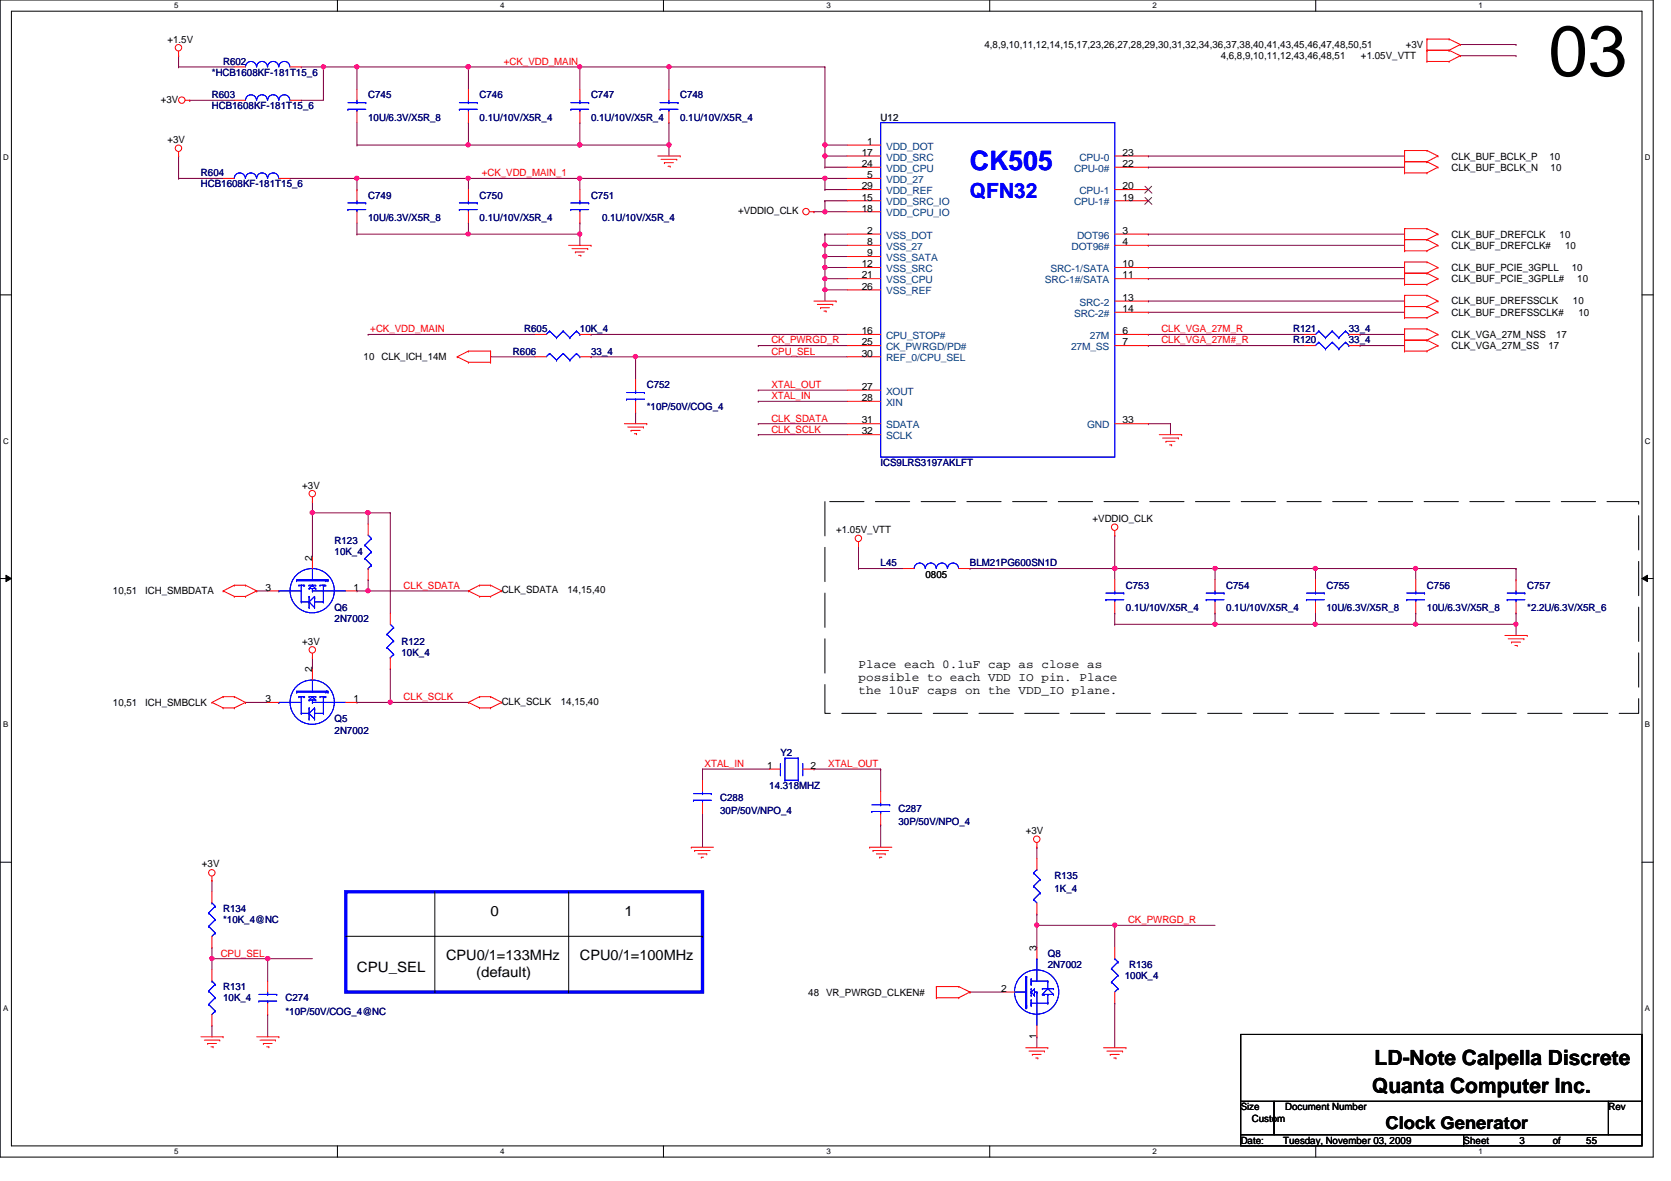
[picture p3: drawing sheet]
<svg xmlns="http://www.w3.org/2000/svg" width="297mm" height="210mm" viewBox="0 0 297 210" stroke-linecap="round" stroke-linejoin="round" font-family="sans-serif">
<path d="M0 0h293.9v205.7h-293.9zM2 2h289.9v201.7h-289.9z" fill="none" stroke="#000" stroke-width=".18"/>
<g fill="#fff">
<path d="M31 .3h.7v1.5h-.7z"/>
<path d="M31 203.9h.7v1.5h-.7z"/>
</g>
<path d="M60 0v2M60 203.7v2" fill="none" stroke="#000" stroke-width=".18"/>
<g fill="#fff">
<path d="M88.9 .3h.8v1.5h-.8z"/>
<path d="M88.9 203.9h.8v1.5h-.8z"/>
</g>
<path d="M117.9 0v2M117.9 203.7v2" fill="none" stroke="#000" stroke-width=".18"/>
<g fill="#fff">
<path d="M146.9 .3h.8v1.5h-.8z"/>
<path d="M146.9 203.9h.8v1.5h-.8z"/>
</g>
<path d="M175.9 0v2M175.9 203.7v2" fill="none" stroke="#000" stroke-width=".18"/>
<g fill="#fff">
<path d="M204.9 .3h.8v1.5h-.8z"/>
<path d="M204.9 203.9h.8v1.5h-.8z"/>
</g>
<path d="M233.9 0v2M233.9 203.7v2" fill="none" stroke="#000" stroke-width=".18"/>
<g fill="#fff">
<path d="M262.8 .3h.8v1.5h-.8z"/>
<path d="M262.8 203.9h.8v1.5h-.8z"/>
<path d="M.5 27.2h1v1.5h-1z"/>
<path d="M292.4 27.2h1v1.5h-1z"/>
<path d="M.5 77.6h1v1.5h-1z"/>
<path d="M292.4 77.6h1v1.5h-1z"/>
</g>
<path d="M0 52.4h2M291.9 52.4h2" fill="none" stroke="#000" stroke-width=".18"/>
<g fill="#fff">
<path d="M.5 128h.9v1.5h-.9z"/>
<path d="M292.4 128h.9v1.5h-.9z"/>
</g>
<path d="M0 102.8h2M1.1 102.2l.9 .6-.9 .6zM291.9 102.8l1-.6v1.2zM291.9 102.8h2" fill="none" stroke="#000" stroke-width=".18"/>
<path d="M1.1 102.2l.9 .6-.9 .6zM291.9 102.8l1-.6v1.2z" fill="#000"/>
<g fill="#fff">
<path d="M.5 178.4h.9v1.6h-.9z"/>
<path d="M292.4 178.4h.9v1.6h-.9z"/>
</g>
<path d="M0 153.2h2M291.9 153.2h2" fill="none" stroke="#000" stroke-width=".18"/>
<path d="M204.1 75.3h.1M204.1 75.3h4M208.1 75.3h.1M208.1 75.3v2M55.5 91.1h.1M55.5 89.2h.1M55.5 89.2v9.9" fill="none" stroke="#800040" stroke-width=".18"/>
<circle cx="55.5" cy="91.1" r=".37" fill="#f0f"/>
<circle cx="55.5" cy="91.1" r=".37" fill="none" stroke="#f0f" stroke-width=".18"/>
<path d="M65.4 91.1h.1M65.4 91.1v2M65.4 91.1h4M69.4 124.8h.1M69.4 124.8h13.9" fill="none" stroke="#800040" stroke-width=".18"/>
<circle cx="65.4" cy="91.1" r=".37" fill="#f0f"/>
<circle cx="65.4" cy="91.1" r=".37" fill="none" stroke="#f0f" stroke-width=".18"/>
<path d="M69.4 118.9h.1M69.4 118.9v5.9" fill="none" stroke="#800040" stroke-width=".18"/>
<circle cx="69.4" cy="124.8" r=".38" fill="#f0f"/>
<circle cx="69.4" cy="124.8" r=".38" fill="none" stroke="#f0f" stroke-width=".18"/>
<path d="M69.4 91.1h.1M69.4 91.1v17.9M55.5 116.9h.1M55.5 116.9v2M65.4 105h.1M65.4 103h.1M65.4 105h17.9M65.4 103v2" fill="none" stroke="#800040" stroke-width=".18"/>
<circle cx="65.4" cy="105" r=".38" fill="#f0f"/>
<circle cx="65.4" cy="105" r=".38" fill="none" stroke="#f0f" stroke-width=".18"/>
<path d="M55.5 91.1h9.9M65.4 91.1h.1M63.5 124.8h.1M63.5 124.8h5.9" fill="none" stroke="#800040" stroke-width=".18"/>
<circle cx="65.4" cy="91.1" r=".37" fill="#f0f"/>
<circle cx="65.4" cy="91.1" r=".37" fill="none" stroke="#f0f" stroke-width=".18"/>
<g fill="none" stroke="#800040" stroke-width=".18">
<path d="M204.1 27.7h.1M204.1 29.7h.1M204.1 27.7h45.6M204.1 29.7h45.6M204.1 59.4h.1M204.1 49.5h.1M204.1 47.5h.1M204.1 41.6h.1M204.1 43.6h.1M204.1 53.5h.1M204.1 55.5h.1M204.1 59.4h27.8"/>
<path d="M204.1 49.5h45.6M204.1 47.5h45.6M204.1 41.6h45.6M204.1 43.6h45.6M204.1 53.5h45.6M204.1 55.5h45.6M241.8 59.4h.1M241.8 59.4h7.9M204.1 61.4h.1M204.1 61.4h27.8M241.8 61.4h.1M241.8 61.4h7.9"/>
<path d="M124.9 136.7h.1M124.9 136.7v2M124.9 136.7h11.8M144.7 136.7h.1M144.7 136.7h11.8M156.5 136.7h.1M156.5 136.7v4M124.9 144.7h.1M124.9 144.7v5.9M156.5 146.6h.1M156.5 146.6v4M37.7 170.4h.1"/>
<path d="M37.7 170.4v2"/>
</g>
<circle cx="37.7" cy="170.4" r=".37" fill="#f0f"/>
<circle cx="37.7" cy="170.4" r=".37" fill="none" stroke="#f0f" stroke-width=".18"/>
<path d="M47.6 170.4h.1M47.6 170.4h7.9" fill="none" stroke="#800040" stroke-width=".18"/>
<circle cx="47.6" cy="170.4" r=".37" fill="#f0f"/>
<circle cx="47.6" cy="170.4" r=".37" fill="none" stroke="#f0f" stroke-width=".18"/>
<path d="M37.7 156.5h.1M37.7 156.5v2M37.7 170.4h9.9M47.6 170.4h.1M47.6 170.4v4M37.7 182.3h.1M37.7 182.3v2M47.6 180.3h.1M47.6 180.3v4" fill="none" stroke="#800040" stroke-width=".18"/>
<circle cx="47.6" cy="170.4" r=".37" fill="#f0f"/>
<circle cx="47.6" cy="170.4" r=".37" fill="none" stroke="#f0f" stroke-width=".18"/>
<path d="M37.7 168.4h.1M37.7 168.4v2M172.4 176.3h.1M172.4 176.3h5.9M184.3 164.5h.1M184.3 164.5h13.9" fill="none" stroke="#800040" stroke-width=".18"/>
<circle cx="184.3" cy="164.4" r=".38" fill="#f0f"/>
<circle cx="184.3" cy="164.4" r=".38" fill="none" stroke="#f0f" stroke-width=".18"/>
<path d="M198.2 164.5h.1M198.2 178.3h.1M198.2 164.5h17.8M198.2 164.5v3.9M198.2 178.3v7.9" fill="none" stroke="#800040" stroke-width=".18"/>
<circle cx="198.2" cy="164.4" r=".38" fill="#f0f"/>
<circle cx="198.2" cy="164.4" r=".38" fill="none" stroke="#f0f" stroke-width=".18"/>
<g fill="none" stroke="#800040" stroke-width=".18">
<path d="M146.6 11.9h.1M146.6 11.9v13.9M259.6 7.9h9.9M259.6 9.9h9.9M269.5 7.9h.1M269.5 9.9h.1M103.1 31.7h.1M103.1 31.7h43.5M45.6 105h.1M45.6 105h2M63.5 105h.1M63.5 105h1.9"/>
<path d="M43.6 124.8h.1M43.6 124.8h4M184.3 150.6h.1M184.3 150.6v2M184.3 162.5h.1M184.3 164.5h.1M184.3 162.5v5.9M184.3 184.3h.1M184.3 184.3v1.9"/>
</g>
<circle cx="103" cy="31.7" r=".37" fill="#f0f"/>
<circle cx="103" cy="31.7" r=".37" fill="none" stroke="#f0f" stroke-width=".18"/>
<path d="M103.1 31.7h.1M103.1 31.7v2M146.6 37.6h.1M146.6 37.6h4M113 73.3h.1M113 73.3v2" fill="none" stroke="#800040" stroke-width=".18"/>
<circle cx="146.6" cy="37.6" r=".38" fill="#f0f"/>
<circle cx="146.6" cy="37.6" r=".38" fill="none" stroke="#f0f" stroke-width=".18"/>
<path d="M118.9 25.8h.1M118.9 25.8v1.9M146.6 35.7h.1M146.6 35.7v1.9" fill="none" stroke="#800040" stroke-width=".18"/>
<circle cx="118.9" cy="25.7" r=".38" fill="#f0f"/>
<circle cx="118.9" cy="25.7" r=".38" fill="none" stroke="#f0f" stroke-width=".18"/>
<path d="M146.6 35.7h.1M146.6 31.7h.1M146.6 27.7h.1M146.6 35.7h4M146.6 27.7v2M146.6 31.7v2" fill="none" stroke="#800040" stroke-width=".18"/>
<circle cx="146.6" cy="27.7" r=".38" fill="#f0f"/>
<circle cx="146.6" cy="27.7" r=".38" fill="none" stroke="#f0f" stroke-width=".18"/>
<path d="M146.6 25.8h.1M146.6 25.8v1.9M146.6 51.5h.1M146.6 51.5v2" fill="none" stroke="#800040" stroke-width=".18"/>
<circle cx="146.6" cy="51.5" r=".37" fill="#f0f"/>
<circle cx="146.6" cy="51.5" r=".37" fill="none" stroke="#f0f" stroke-width=".18"/>
<path d="M33.7 17.8h.1M33.7 17.8h8M103.1 25.8h.1M103.1 25.8h15.8M146.6 43.6h.1M146.6 43.6h4" fill="none" stroke="#800040" stroke-width=".18"/>
<circle cx="103" cy="25.7" r=".38" fill="#f0f"/>
<circle cx="103" cy="25.7" r=".38" fill="none" stroke="#f0f" stroke-width=".18"/>
<path d="M103.1 11.9h.1M103.1 11.9h15.8M118.9 11.9h.1M118.9 11.9v4M144.7 37.6h.1M144.7 37.6h1.9M146.6 41.6h.1M146.6 41.6h4M146.6 41.6v2" fill="none" stroke="#800040" stroke-width=".18"/>
<circle cx="118.9" cy="11.9" r=".37" fill="#f0f"/>
<circle cx="118.9" cy="11.9" r=".37" fill="none" stroke="#f0f" stroke-width=".18"/>
<circle cx="103" cy="11.9" r=".37" fill="#f0f"/>
<circle cx="103" cy="11.9" r=".37" fill="none" stroke="#f0f" stroke-width=".18"/>
<path d="M103.1 41.6h.1M103.1 41.6v2" fill="none" stroke="#800040" stroke-width=".18"/>
<circle cx="103" cy="41.6" r=".37" fill="#f0f"/>
<circle cx="103" cy="41.6" r=".37" fill="none" stroke="#f0f" stroke-width=".18"/>
<g fill="none" stroke="#800040" stroke-width=".18">
<path d="M118.9 11.9h.1M118.9 11.9h27.7M83.3 31.7h.1M83.3 21.8h.1M83.3 25.8h.1M83.3 31.7h19.8M83.3 21.8v4M83.3 31.7v2M83.3 25.8h19.8M103.1 39.6h.1M103.1 39.6v2h-19.8M146.6 33.7h.1"/>
<path d="M146.6 27.7h.1M146.6 33.7h4M146.6 27.7h4M83.3 41.6h.1M105.1 59.4h.1M105.1 59.4h45.5M146.6 51.5h.1M146.6 51.5h4M105.1 63.4h.1M105.1 63.4h7.9M113 63.4h.1M113 63.4v4"/>
<path d="M134.8 75.3h.1M134.8 71.3h.1M134.8 61.4h.1M134.8 75.3h15.8M134.8 71.3h15.8M134.8 61.4h15.8"/>
</g>
<circle cx="103" cy="25.7" r=".38" fill="#f0f"/>
<circle cx="103" cy="25.7" r=".38" fill="none" stroke="#f0f" stroke-width=".18"/>
<path d="M51.6 31.7h.1M51.6 31.7h11.9M146.6 45.6h.1M146.6 45.6h4" fill="none" stroke="#800040" stroke-width=".18"/>
<circle cx="146.6" cy="45.5" r=".38" fill="#f0f"/>
<circle cx="146.6" cy="45.5" r=".38" fill="none" stroke="#f0f" stroke-width=".18"/>
<path d="M146.6 43.6h.1M146.6 43.6v2" fill="none" stroke="#800040" stroke-width=".18"/>
<circle cx="146.6" cy="43.6" r=".38" fill="#f0f"/>
<circle cx="146.6" cy="43.6" r=".38" fill="none" stroke="#f0f" stroke-width=".18"/>
<path d="M146.6 47.5h.1M146.6 47.5v2" fill="none" stroke="#800040" stroke-width=".18"/>
<circle cx="146.6" cy="47.5" r=".38" fill="#f0f"/>
<circle cx="146.6" cy="47.5" r=".38" fill="none" stroke="#f0f" stroke-width=".18"/>
<path d="M63.5 31.7h.1M63.5 31.7h19.8" fill="none" stroke="#800040" stroke-width=".18"/>
<circle cx="83.2" cy="31.7" r=".37" fill="#f0f"/>
<circle cx="83.2" cy="31.7" r=".37" fill="none" stroke="#f0f" stroke-width=".18"/>
<circle cx="63.4" cy="31.7" r=".37" fill="#f0f"/>
<circle cx="63.4" cy="31.7" r=".37" fill="none" stroke="#f0f" stroke-width=".18"/>
<path d="M83.3 11.9h.1M83.3 11.9h19.8M63.5 33.7h.1M63.5 31.7v2M113 63.4h.1M113 63.4h37.6" fill="none" stroke="#800040" stroke-width=".18"/>
<circle cx="112.9" cy="63.4" r=".38" fill="#f0f"/>
<circle cx="112.9" cy="63.4" r=".38" fill="none" stroke="#f0f" stroke-width=".18"/>
<path d="M63.5 11.9h.1M63.5 11.9h19.8M65.4 59.4h.1M65.4 59.4h29.8M87.2 63.4h.1M87.2 63.4h8" fill="none" stroke="#800040" stroke-width=".18"/>
<circle cx="83.2" cy="11.9" r=".37" fill="#f0f"/>
<circle cx="83.2" cy="11.9" r=".37" fill="none" stroke="#f0f" stroke-width=".18"/>
<circle cx="63.4" cy="11.9" r=".37" fill="#f0f"/>
<circle cx="63.4" cy="11.9" r=".37" fill="none" stroke="#f0f" stroke-width=".18"/>
<g fill="none" stroke="#800040" stroke-width=".18">
<path d="M57.5 11.9h.1M57.5 11.9h6M57.5 11.9v5.9M63.5 11.9h.1M63.5 11.9v4M31.7 31.7h.1M31.7 31.7h8M63.5 39.6v2M146.6 29.7h.1M146.6 29.7h4M63.5 41.6h.1M134.8 77.3h.1"/>
<path d="M134.8 77.3h15.8"/>
</g>
<circle cx="57.5" cy="11.9" r=".37" fill="#f0f"/>
<circle cx="57.5" cy="11.9" r=".37" fill="none" stroke="#f0f" stroke-width=".18"/>
<path d="M53.5 11.9h.1M53.5 11.9h4M31.7 27.7h.1M31.7 27.7v4M103.1 21.8h.1M103.1 21.8v4M63.5 41.6h19.8M83.3 41.6h.1M146.6 47.5h.1M146.6 45.6h.1M146.6 47.5h4M146.6 45.6v1.9" fill="none" stroke="#800040" stroke-width=".18"/>
<circle cx="83.2" cy="41.6" r=".37" fill="#f0f"/>
<circle cx="83.2" cy="41.6" r=".37" fill="none" stroke="#f0f" stroke-width=".18"/>
<path d="M63.5 25.8h.1M63.5 21.8v4M63.5 25.8h19.8M83.3 39.6h.1M83.3 25.8h.1M83.3 39.6v2" fill="none" stroke="#800040" stroke-width=".18"/>
<circle cx="83.2" cy="25.7" r=".38" fill="#f0f"/>
<circle cx="83.2" cy="25.7" r=".38" fill="none" stroke="#f0f" stroke-width=".18"/>
<path d="M31.7 11.9h.1M31.7 11.9h10M53.5 17.8h.1M53.5 17.8h4M103.1 11.9h.1M103.1 11.9v4M146.6 31.7h.1M146.6 31.7h4" fill="none" stroke="#800040" stroke-width=".18"/>
<circle cx="146.6" cy="31.7" r=".37" fill="#f0f"/>
<circle cx="146.6" cy="31.7" r=".37" fill="none" stroke="#f0f" stroke-width=".18"/>
<path d="M31.7 9.9h.1M31.7 9.9v2M118.9 21.8h.1M118.9 21.8v4M146.6 25.8h.1M146.6 25.8h4" fill="none" stroke="#800040" stroke-width=".18"/>
<circle cx="146.6" cy="25.7" r=".38" fill="#f0f"/>
<circle cx="146.6" cy="25.7" r=".38" fill="none" stroke="#f0f" stroke-width=".18"/>
<path d="M146.6 49.5h.1M146.6 49.5h4M146.6 49.5v2" fill="none" stroke="#800040" stroke-width=".18"/>
<circle cx="146.6" cy="49.5" r=".38" fill="#f0f"/>
<circle cx="146.6" cy="49.5" r=".38" fill="none" stroke="#f0f" stroke-width=".18"/>
<path d="M83.3 11.9h.1M83.3 11.9v4M134.8 69.3h.1M134.8 69.3h15.8" fill="none" stroke="#800040" stroke-width=".18"/>
<circle cx="83.2" cy="11.9" r=".37" fill="#f0f"/>
<circle cx="83.2" cy="11.9" r=".37" fill="none" stroke="#f0f" stroke-width=".18"/>
<path d="M233.8 111h.1M233.8 111h17.9" fill="none" stroke="#800040" stroke-width=".18"/>
<circle cx="233.8" cy="110.9" r=".37" fill="#f0f"/>
<circle cx="233.8" cy="110.9" r=".37" fill="none" stroke="#f0f" stroke-width=".18"/>
<path d="M198.2 101h.1M198.2 109h.1M198.2 101v2M198.2 109v2M216 101h.1M216 109h.1M216 101v2M216 109v2M233.8 101h.1M233.8 101v2" fill="none" stroke="#800040" stroke-width=".18"/>
<circle cx="233.8" cy="101" r=".37" fill="#f0f"/>
<circle cx="233.8" cy="101" r=".37" fill="none" stroke="#f0f" stroke-width=".18"/>
<path d="M216 101h.1M216 101h35.7M233.8 101h.1" fill="none" stroke="#800040" stroke-width=".18"/>
<circle cx="216" cy="101" r=".37" fill="#f0f"/>
<circle cx="216" cy="101" r=".37" fill="none" stroke="#f0f" stroke-width=".18"/>
<path d="M251.7 111h.1M251.7 111h17.8" fill="none" stroke="#800040" stroke-width=".18"/>
<circle cx="269.5" cy="110.9" r=".37" fill="#f0f"/>
<circle cx="269.5" cy="110.9" r=".37" fill="none" stroke="#f0f" stroke-width=".18"/>
<circle cx="251.6" cy="110.9" r=".37" fill="#f0f"/>
<circle cx="251.6" cy="110.9" r=".37" fill="none" stroke="#f0f" stroke-width=".18"/>
<path d="M152.6 97.1h.1M152.6 97.1v3.9M172.4 101h.1M172.4 101h43.6M198.2 111h.1M198.2 101h.1M198.2 111h17.8M251.7 101h.1M251.7 101v2" fill="none" stroke="#800040" stroke-width=".18"/>
<circle cx="198.2" cy="101" r=".37" fill="#f0f"/>
<circle cx="198.2" cy="101" r=".37" fill="none" stroke="#f0f" stroke-width=".18"/>
<path d="M198.2 95.1h.1M198.2 95.1v5.9M152.6 101h.1M152.6 101h7.9M269.5 111h.1M269.5 111v1.9" fill="none" stroke="#800040" stroke-width=".18"/>
<circle cx="198.2" cy="101" r=".37" fill="#f0f"/>
<circle cx="198.2" cy="101" r=".37" fill="none" stroke="#f0f" stroke-width=".18"/>
<path d="M233.8 109h.1M233.8 109v2M251.7 101h17.8M269.5 101h.1" fill="none" stroke="#800040" stroke-width=".18"/>
<circle cx="251.6" cy="101" r=".37" fill="#f0f"/>
<circle cx="251.6" cy="101" r=".37" fill="none" stroke="#f0f" stroke-width=".18"/>
<path d="M216 111h.1M216 111h17.8M251.7 109h.1M251.7 109v2M269.5 103h.1M269.5 101v2" fill="none" stroke="#800040" stroke-width=".18"/>
<circle cx="216" cy="110.9" r=".37" fill="#f0f"/>
<circle cx="216" cy="110.9" r=".37" fill="none" stroke="#f0f" stroke-width=".18"/>
<path d="M269.5 109h.1M269.5 109v2" fill="none" stroke="#800040" stroke-width=".18"/>
<g fill="none" stroke="#f00" stroke-width=".18">
<path d="M31.7 9.9h.1M31.7 9.1v.8M32.9 17.8h.8M33.7 17.8h.1M41.7 17.8h1.9M41.7 11.9h1.9M51.6 17.8h1.9M51.6 11.9h1.9M63.5 15.9v1.9M63.5 19.8v2M83.3 15.9v1.9M83.3 19.8v2"/>
<path d="M103.1 15.9v1.9M103.1 19.8v2M118.9 15.9v1.9M118.9 19.8v2M253.7 8.9h.1M253.7 6.9h.1M253.7 10.9h.1M253.7 6.9h3.9M253.7 8.9h3.9M253.7 6.9v4M253.7 10.9h3.9M257.6 6.9h.1"/>
<path d="M257.6 8.9h.1M257.6 10.9h.1M257.6 6.9l2 1M257.6 8.9l2 1M259.6 7.9h.1M259.6 9.9h.1M259.6 7.9l-2 1M259.6 9.9l-2 1M31.7 27.7h.1M31.7 27v.7M39.7 31.7h2M49.6 31.7h2"/>
<path d="M63.5 33.7v2M63.5 37.6v2M83.3 33.7v2M83.3 37.6v2M103.1 33.7v2M103.1 37.6v2M116.9 27.7h4M117.5 28.3h2.8M118.1 28.9h.1M118.1 28.9h1.6M118.7 29.5h.4M119.1 29.5h.1"/>
<path d="M120.3 28.3h.1M120.9 27.7h.1M143.9 37.6h.8M144.7 37.6h.1M150.6 27.7h5.9M150.6 37.6h5.9M150.6 31.7h5.9M150.6 35.7h5.9M150.6 33.7h5.9M150.6 29.7h5.9M150.6 25.8h5.9M198.2 27.7h5.9"/>
<path d="M198.2 35.7h5.9M198.2 33.7h5.9M198.2 29.7h5.9M249.7 28.7h.1M249.7 26.8h.1M249.7 30.7h.1M249.7 26.8v3.9M249.7 26.8h4M249.7 28.7h4M249.7 30.7h4M253.7 26.8h.1M253.7 28.7h.1"/>
<path d="M253.7 30.7h.1M253.7 26.8l1.9 .9M253.7 28.7l1.9 1M255.6 27.7h.1M255.6 29.7h.1M255.6 27.7l-1.9 1M255.6 29.7l-1.9 1M95.2 59.4h1.9M101.1 43.6h4M101.7 44.2h2.8M102.3 44.8h.1M102.3 44.8h1.6"/>
<path d="M102.9 45.4h.3M103.1 59.4h2M103.2 45.4h.1M104.5 44.2h.1M105.1 43.6h.1M144.7 53.5h3.9M145.3 54.1h2.7M145.9 54.7h.1M145.9 54.7h1.5M146.5 55.3h.4M146.9 55.3h.1M148 54.1h.1"/>
<path d="M148.6 53.5h.1M150.6 43.6h5.9M150.6 59.4h5.9M150.6 41.6h5.9M150.6 47.5h5.9M150.6 49.5h5.9M150.6 45.6h5.9M150.6 51.5h5.9M198.2 53.5h5.9M198.2 43.6h5.9M198.2 59.4h5.9M198.2 41.6h5.9"/>
<path d="M198.2 47.5h5.9M198.2 49.5h5.9M198.2 55.5h5.9M231.9 59.4h1.9M239.8 59.4h2M249.7 58.5h.1M249.7 48.6h.1M249.7 46.6h.1M249.7 50.5h.1M249.7 42.6h.1M249.7 40.6h.1M249.7 44.6h.1"/>
<path d="M249.7 54.5h.1M249.7 52.5h.1M249.7 56.5h.1M249.7 58.5h4M249.7 40.6v4M249.7 46.6v3.9M249.7 52.5v4M249.7 58.5v3.9M249.7 46.6h4M249.7 48.6h4M249.7 50.5h4M249.7 40.6h4"/>
<path d="M249.7 42.6h4M249.7 44.6h4M249.7 52.5h4M249.7 54.5h4M249.7 56.5h4M253.7 58.5h.1M253.7 46.6h.1M253.7 48.6h.1M253.7 50.5h.1M253.7 40.6h.1M253.7 42.6h.1M253.7 44.6h.1"/>
<path d="M253.7 52.5h.1M253.7 54.5h.1M253.7 56.5h.1M253.7 58.5l1.9 .9M253.7 46.6l1.9 .9M253.7 48.6l1.9 .9M253.7 40.6l1.9 1M253.7 42.6l1.9 1M253.7 52.5l1.9 1M253.7 54.5l1.9 1M255.6 59.4h.1M255.6 47.5h.1"/>
<path d="M255.6 49.5h.1M255.6 41.6h.1M255.6 43.6h.1M255.6 53.5h.1M255.6 55.5h.1M255.6 59.4l-1.9 1.1M255.6 47.5l-1.9 1.1M255.6 49.5l-1.9 1M255.6 41.6l-1.9 1M255.6 43.6l-1.9 1M255.6 53.5l-1.9 1M255.6 55.5l-1.9 1"/>
<path d="M81.3 63.4h.1M81.3 63.4l2 1M83.3 62.4h.1M83.3 64.4h.1M83.3 62.4h3.9M83.3 62.4l-2 1M83.3 64.4h3.9M87.2 64.4h.1M87.2 62.4h.1M87.2 62.4v2M95.2 63.4h1.9M103.1 63.4h2"/>
<path d="M111 75.3h4M111.6 75.9h2.8M112.2 76.5h.1M112.2 76.5h1.6M112.8 77.1h.4M113 67.4v1.9M113 71.3v2M113.2 77.1h.1M114.4 75.9h.1M115 75.3h.1M150.6 77.3h5.9M150.6 75.3h5.9"/>
<path d="M150.6 63.4h5.9M150.6 61.4h5.9M150.6 69.3h5.9M150.6 71.3h5.9M198.2 75.3h5.9M198.2 61.4h5.9M206.1 77.3h4M206.7 77.9h2.8M207.3 78.4h.1M207.3 78.4h1.6M207.9 79.1h.4M208.3 79.1h.1"/>
<path d="M209.5 77.9h.1M210.1 77.3h.1M231.9 61.4h1.9M239.8 61.4h2M249.7 60.5h.1M249.7 62.4h.1M249.7 60.5h4M249.7 62.4h4M253.7 60.5h.1M253.7 62.4h.1M253.7 60.5l1.9 .9M255.6 61.4h.1"/>
<path d="M255.6 61.4l-1.9 1M55.5 89.2h.1M55.5 88.3v.9M55.5 99.1v1.9M65.4 93.1v2M152.6 97.1h.1M152.6 96.3v.8M198.2 95.1h.1M198.2 94.3v.8M39.7 105h.1M39.7 105l2 1M41.7 104h.1"/>
<path d="M41.7 106h.1M41.7 104h1.9M41.7 104l-2 1M41.7 106h1.9M43.6 104h.1M43.6 106h.1M43.6 104l2 1M45.6 105h.1M45.6 105l-2 1M47.6 105h2M55.5 116.9h.1M55.5 116.1v.8"/>
<path d="M55.5 118.9v2M61.5 105h2M65.4 101v2M69.4 109v2M69.4 116.9v2M83.3 105h.1M83.3 105l2 1M85.3 106h.1M85.3 104h.1M85.3 104h1.9M85.3 106h1.9M85.3 104l-2 1"/>
<path d="M87.2 106h.1M87.2 104h.1M87.2 104l2 1M89.2 105h.1M89.2 105l-2 1M160.5 101h2M170.4 101h2M198.2 103v2M198.2 107v2M216 103v2M216 107v2M233.8 103v2"/>
<path d="M233.8 107v2M251.7 103v2M251.7 107v2M267.5 112.9h4M268.1 113.5h2.8M268.7 114.1h.1M268.7 114.1h1.6M269.3 114.7h.4M269.5 103v2M269.5 107v2M269.7 114.7h.1M270.9 113.5h.1"/>
<path d="M271.5 112.9h.1M37.7 124.8h.1M37.7 124.8l2 1M39.7 123.8h.1M39.7 125.8h.1M39.7 123.8h2M39.7 123.8l-2 1M39.7 125.8h2M41.7 123.8h.1M41.7 125.8h.1M41.7 123.8l1.9 1M43.6 124.8h.1"/>
<path d="M43.6 124.8l-1.9 1M47.6 124.8h2M61.5 124.8h2M83.3 124.8h.1M83.3 124.8l2 1M85.3 125.8h.1M85.3 123.8h.1M85.3 123.8h1.9M85.3 125.8h1.9M85.3 123.8l-2 1M87.2 125.8h.1M87.2 123.8h.1"/>
<path d="M87.2 123.8l2 1M89.2 124.8h.1M89.2 124.8l-2 1M124.9 138.7v2M136.7 136.7h2M142.7 136.7h2M37.7 156.5h.1M37.7 155.7v.8M37.7 158.5v2M122.9 150.6h.1M122.9 150.6h3.9M123.5 151.2h.1"/>
<path d="M123.5 151.2h2.7M124.1 151.8h1.5M124.7 152.4h.1M124.7 152.4h.3M124.9 142.7v2M125.6 151.8h.1M154.6 150.6h.1M154.6 150.6h3.9M155.2 151.2h.1M155.2 151.2h2.7M155.8 151.8h1.5M156.4 152.4h.1"/>
<path d="M156.4 152.4h.4M156.5 140.7v2M156.5 144.7v1.9M157.3 151.8h.1M184.3 150.6h.1M184.3 149.8v.8M184.3 152.6v2M37.7 166.4v2M37.7 172.4v2M47.6 174.4v1.9M47.6 178.3v2M166.5 177.3h.1"/>
<path d="M166.5 175.3h.1M166.5 175.3h3.9M166.5 177.3h3.9M166.5 175.3v2M170.4 175.3h.1M170.4 177.3h.1M170.4 175.3l2 1M172.4 176.3h.1M172.4 176.3l-2 1M178.3 176.3h2M184.3 160.5v2M184.3 168.4v2"/>
<path d="M198.2 168.4v2M198.2 176.3v2M35.7 184.3h4M36.3 184.9h2.8M36.9 185.5h.1M36.9 185.5h1.6M37.5 186.1h.4M37.7 180.3v2M37.9 186.1h.1M39.1 184.9h.1M39.7 184.3h.1M45.6 184.3h4"/>
<path d="M46.2 184.9h2.8M46.8 185.5h.1M46.8 185.5h1.6M47.4 186.1h.4M47.8 186.1h.1M49 184.9h.1M49.6 184.3h.1M182.3 186.2h4M182.9 186.8h2.8M183.5 187.4h.1M183.5 187.4h1.6M184.1 188h.4"/>
<path d="M184.3 182.3v2M184.5 188h.1M185.7 186.8h.1M186.3 186.2h.1M196.2 186.2h3.9M196.8 186.8h2.8M197.4 187.4h.1M197.4 187.4h1.6M198 188h.4M198.4 188h.1M199.6 186.8h.1M200.1 186.2h.1"/>
<circle cx="31.7" cy="8.5" r=".57"/>
<circle cx="32.3" cy="17.8" r=".57"/>
<circle cx="31.7" cy="26.3" r=".57"/>
<circle cx="143.3" cy="37.6" r=".57"/>
<circle cx="55.5" cy="87.7" r=".57"/>
<circle cx="152.6" cy="95.7" r=".57"/>
<circle cx="198.1" cy="93.7" r=".57"/>
<circle cx="55.5" cy="115.5" r=".57"/>
<circle cx="37.7" cy="155.1" r=".57"/>
<circle cx="184.3" cy="149.2" r=".57"/>
</g>
<path d="M77.3 158.5v17.8M101.1 158.5v17.8M61.5 166.4h63.4M77.3 176.3h.1M101.1 176.3h.1M124.9 166.4h.1M220.6 183.9h71.3v11.8h-71.3zM220.6 195.7h5.9v6h-5.9zM226.5 195.7h59.4v6h-59.4zM285.9 195.7h6v6h-6zM220.6 201.7h39.6v2h-39.6zM260.2 201.7h31.7v2h-31.7z" fill="none" stroke="#000" stroke-width=".18"/>
<path d="M61.5 158.5h63.4v17.8h-63.4z" fill="none" stroke="#00f" stroke-width=".59"/>
<path d="M146.6 89.2h144.7v37.6h-144.7z" fill="none" stroke="#000" stroke-width=".18" stroke-dasharray="6.1 2"/>
<g fill="none" stroke="#00f" stroke-width=".18">
<path d="M43.6 11.9a.97 .97 0 0 1 1-1 .97 .97 0 0 1 1 1M43.6 17.8a.97 .97 0 0 1 1-1 .97 .97 0 0 1 1 1M45.6 11.9a.95 .95 0 0 1 1-1 .95 .95 0 0 1 .9 1M45.6 17.8a.95 .95 0 0 1 1-1 .95 .95 0 0 1 .9 1M47.6 11.9a.97 .97 0 0 1 1-1 .97 .97 0 0 1 .9 1M47.6 17.8a.97 .97 0 0 1 1-1 .97 .97 0 0 1 .9 1M49.6 11.9a.97 .97 0 0 1 .9-1 .97 .97 0 0 1 1 1M49.6 17.8a.97 .97 0 0 1 .9-1 .97 .97 0 0 1 1 1M61.8 19.4h.1M61.8 19.4h3.2M61.8 18.2h3.2M63.5 18.2h.1"/>
<path d="M63.5 19.4h.1M63.5 17.8v.4M63.5 19.4v.4M65 18.2h.1M81.7 19.4h.1M81.7 19.4h3.1M81.7 18.2h3.1M83.3 18.2h.1M83.3 19.4h.1M83.3 17.8v.4M83.3 19.4v.4M84.8 18.2h.1"/>
<path d="M101.5 19.4h.1M101.5 19.4h3.1M101.5 18.2h3.1M103.1 18.2h.1M103.1 19.4h.1M103.1 17.8v.4M103.1 19.4v.4M104.6 18.2h.1M117.3 19.4h.1M117.3 19.4h3.2M117.3 18.2h3.2M118.9 18.2h.1"/>
<path d="M118.9 19.4h.1M118.9 17.8v.4M118.9 19.4v.4M120.5 18.2h.1M41.7 31.7a.97 .97 0 0 1 .9-1 .97 .97 0 0 1 1 1M43.6 31.7a.97 .97 0 0 1 1-1 .97 .97 0 0 1 1 1M45.6 31.7a.95 .95 0 0 1 1-1 .95 .95 0 0 1 .9 1M47.6 31.7a.97 .97 0 0 1 1-1 .97 .97 0 0 1 .9 1M61.8 37.3h.1M61.8 37.3h3.2M61.8 36.1h3.2M63.5 36.1h.1"/>
<path d="M63.5 37.3h.1M63.5 35.7v.4M63.5 37.3v.3M65 36.1h.1M81.7 37.3h.1M81.7 37.3h3.1M81.7 36.1h3.1M83.3 36.1h.1M83.3 37.3h.1M83.3 35.7v.4M83.3 37.3v.3M84.8 36.1h.1"/>
<path d="M101.5 37.3h.1M101.5 37.3h3.1M101.5 36.1h3.1M103.1 36.1h.1M103.1 37.3h.1M103.1 35.7v.4M103.1 37.3v.3M104.6 36.1h.1M156.5 21.8h41.7v59.4h-41.7zM97.7 58.8h.1M97.7 58.8l-.6 .6M97.7 58.8l1.2 1.2"/>
<path d="M100.1 58.8h.1M100.1 58.8l-1.2 1.2M100.1 58.8l1.2 1.2M102.5 58.8h.1M102.5 58.8l-1.2 1.2M102.5 58.8l.6 .6M103.1 59.4h.1M234.4 58.8h.1M234.4 58.8l-.6 .6M234.4 58.8l1.2 1.2M236.8 58.8h.1M236.8 58.8l-1.2 1.2"/>
<path d="M236.8 58.8l1.2 1.2M239.2 58.8h.1M239.2 58.8l-1.2 1.2M239.2 58.8l.6 .6M239.8 59.4h.1M97.7 62.8h.1M97.7 62.8l-.6 .6M97.7 62.8l1.2 1.2M98.9 64h.1M98.9 60h.1M100.1 62.8h.1M100.1 62.8l-1.2 1.2"/>
<path d="M100.1 62.8l1.2 1.2M101.3 64h.1M101.3 60h.1M102.5 62.8h.1M102.5 62.8l-1.2 1.2M102.5 62.8l.6 .6M103.1 63.4h.1M111.4 71h.1M111.4 71h3.2M111.4 69.8h3.2M113 69.8h.1M113 71h.1"/>
<path d="M113 69.3v.5M113 71v.3M114.6 69.8h.1M234.4 60.8h.1M234.4 60.8l-.6 .6M234.4 60.8l1.2 1.2M235.6 62h.1M235.6 60h.1M236.8 60.8h.1M236.8 60.8l-1.2 1.2M236.8 60.8l1.2 1.2M238 62h.1"/>
<path d="M238 60h.1M239.2 60.8h.1M239.2 60.8l-1.2 1.2M239.2 60.8l.6 .6M239.8 61.4h.1M64.9 96.9h.1M64.9 99.3h.1M64.9 96.9l1.1 1.2M64.9 99.3l1.1 1.2M65.4 95.1l.6 .6M66 95.7h.1M66 98.1h.1"/>
<path d="M66 95.7l-1.1 1.2M66 98.1l-1.1 1.2M49.6 105h.1M49.6 105h3.9M52.7 103.2h.1M52.7 103.2h5.6M53.1 104h.1M53.1 104h1M53.5 104h.1M53.5 107h.1M53.5 104v3M53.5 107h1.4"/>
<path d="M53.9 104h.1M54.1 104h.1M54.9 107h.1M54.9 104.6h.1M54.9 104h.1M54.9 108h.1M54.9 106h.1M54.9 107l1 1M54.9 104.6h1.2M54.9 104h1.2M54.9 106v2M55.5 105h.1"/>
<path d="M55.5 103h.1M55.5 104h.1M55.5 104.6h.1M55.5 105h6M55.5 101v2M55.5 104.6v.4M55.5 104l.4 .4M55.5 104l-.6 .6M55.9 107h.1M55.9 108h.1M55.9 106.2h.1M55.9 106h.1"/>
<path d="M55.9 106.4h.1M55.9 104.4h.1M55.9 107h1.6M55.9 106v2M55.9 106l-1 1M55.9 104.4l.2 .2M56.1 104.6h.1M56.1 104h.1M56.9 104h.1M56.9 104h1M57.5 107h.1M57.5 104h.1"/>
<path d="M57.5 104v3M57.7 104h.1M57.9 103.2h.1M57.9 104h.1M58.1 103h.1M58.3 103.2h.1M58.3 103h.1M58.3 103h-5.6v.2M58.3 103v.2M65.4 101h.1M66 100.5h.1M66 100.5l-.6 .5"/>
<path d="M68.8 112.7h.1M68.8 115.1h.1M68.8 112.7l1.2 1.2M68.8 115.1l1.2 1.2M69.4 116.9h.1M69.4 111l.6 .5M70 111.5h.1M70 113.9h.1M70 116.3h.1M70 111.5l-1.2 1.2M70 113.9l-1.2 1.2M70 116.3l-.6 .6"/>
<path d="M162.5 101a.97 .97 0 0 1 1-.9 .97 .97 0 0 1 1 .9M164.5 101a.95 .95 0 0 1 1-.9 .95 .95 0 0 1 .9 .9M166.5 101a.97 .97 0 0 1 .9-.9 .97 .97 0 0 1 1 .9M168.4 101a.97 .97 0 0 1 1-.9 .97 .97 0 0 1 1 .9M196.6 106.6h.1M196.6 106.6h3.2M196.6 105.4h3.2M198.2 105.4h.1M198.2 106.6h.1M198.2 105v.4M198.2 106.6v.4M199.8 105.4h.1"/>
<path d="M214.4 106.6h.1M214.4 106.6h3.2M214.4 105.4h3.2M216 105.4h.1M216 106.6h.1M216 105v.4M216 106.6v.4M217.6 105.4h.1M232.2 106.6h.1M232.2 106.6h3.2M232.2 105.4h3.2M233.8 105.4h.1"/>
<path d="M233.8 106.6h.1M233.8 105v.4M233.8 106.6v.4M235.4 105.4h.1M250.1 106.6h.1M250.1 106.6h3.1M250.1 105.4h3.1M251.7 105.4h.1M251.7 106.6h.1M251.7 105v.4M251.7 106.6v.4M253.2 105.4h.1"/>
<path d="M267.9 106.6h.1M267.9 106.6h3.2M267.9 105.4h3.2M269.5 105.4h.1M269.5 106.6h.1M269.5 105v.4M269.5 106.6v.4M271.1 105.4h.1M49.6 124.8h.1M49.6 124.8h3.9M52.7 123h.1M52.7 123h5.6"/>
<path d="M53.1 123.8h.1M53.1 123.8h1M53.5 123.8h.1M53.5 126.8h.1M53.5 123.8v3M53.5 126.8h1.4M53.9 123.8h.1M54.1 123.8h.1M54.9 126.8h.1M54.9 124.4h.1M54.9 123.8h.1M54.9 127.8h.1"/>
<path d="M54.9 125.8h.1M54.9 125.8v2M54.9 126.8l1 1M54.9 124.4h1.2M54.9 123.8h1.2M55.5 124.8h.1M55.5 122.9h.1M55.5 123.8h.1M55.5 124.4h.1M55.5 120.9v2M55.5 124.4v.4M55.5 124.8h6"/>
<path d="M55.5 123.8l.4 .4M55.5 123.8l-.6 .6M55.9 126.8h.1M55.9 127.8h.1M55.9 126h.1M55.9 125.8h.1M55.9 126.2h.1M55.9 124.2h.1M55.9 125.8v2M55.9 126.8h1.6M55.9 125.8l-1 1M55.9 124.2l.2 .2"/>
<path d="M56.1 124.4h.1M56.1 123.8h.1M56.9 123.8h.1M56.9 123.8h1M57.5 126.8h.1M57.5 123.8h.1M57.5 123.8v3M57.7 123.8h.1M57.9 123h.1M57.9 123.8h.1M58.1 122.9h.1M58.3 123h.1"/>
<path d="M58.3 122.9h.1M58.3 122.9h-5.6v.1M58.3 122.9v.1M138.7 137.7h.1M138.7 135.7v2M139.5 138.7h.1M139.5 134.7h.1M139.5 134.7v4M139.5 138.7h2.4M139.5 134.7h2.4M141.9 138.7h.1M141.9 134.7h.1"/>
<path d="M141.9 134.7v4M142.7 137.7h.1M142.7 135.7v2M123.3 142.2h.1M123.3 142.2h3.1M123.3 141.1h3.1M124.9 141.1h.1M124.9 142.2h.1M124.9 140.7v.4M124.9 142.2v.5M126.4 141.1h.1M155 144.2h.1"/>
<path d="M155 144.2h3.2M155 143h3.2M156.5 143h.1M156.5 144.2h.1M156.5 142.7v.3M156.5 144.2v.5M158.2 143h.1M183.7 159.9h.1M183.7 157.5h.1M183.7 155.2h.1M183.7 159.9l.6 .6M183.7 157.5l1.2 1.2"/>
<path d="M183.7 155.2l1.2 1.1M184.3 154.6h.1M184.3 154.6l-.6 .6M184.9 158.7h.1M184.9 156.3h.1M184.9 158.7l-1.2 1.2M184.9 156.3l-1.2 1.2M37.1 178.5h.1M37.1 176.1h.1M37.1 164.6h.1M37.1 162.3h.1M37.1 178.5l1.2 1.2"/>
<path d="M37.1 176.1l1.2 1.2M37.1 164.6l1.2 1.2M37.1 162.3l1.2 1.1M37.7 174.4h.1M37.7 160.5h.1M37.7 174.4l.6 .6M37.7 160.5l.6 .6M38.3 179.7h.1M38.3 177.3h.1M38.3 175h.1M38.3 165.8h.1M38.3 163.4h.1"/>
<path d="M38.3 161.1h.1M38.3 179.7l-.6 .6M38.3 177.3l-1.2 1.2M38.3 175l-1.2 1.1M38.3 165.8l-.6 .6M38.3 163.4l-1.2 1.2M38.3 161.1l-1.2 1.2M46 177.9h.1M46 177.9h3.2M46 176.7h3.2M47.6 176.7h.1M47.6 177.9h.1"/>
<path d="M47.6 176.3v.4M47.6 177.9v.4M49.2 176.7h.1M180.3 176.3h2M182.3 178.9h.1M182.3 176.3h.1M182.3 179.1h.1M182.3 179.1h.2M182.5 173.6h.1M182.5 178.7h.1M182.5 179.1h.1M182.5 173.6h-.2v5.5"/>
<path d="M182.5 173.6v5.5M183.3 174.4h.1M183.3 176.3h.1M183.3 175.7h.1M183.3 176.9h.1M183.3 177.7h.1M183.3 178.5h.1M183.3 173.9h.1M183.3 174.8h.1M183.3 175h.1M183.3 178.3h.1M183.3 178.7h.1"/>
<path d="M183.3 174.4h3M183.3 176.3l.6 .6M183.3 173.9v1.1M183.3 175.7v1.2M183.3 177.7v1M183.3 178.3h3M183.7 176.7h.1M183.9 176.9h.1M183.9 175.7h.1M183.9 176.3h.1M183.9 176.3h.4M183.9 175.7l-.6 .6"/>
<path d="M183.9 175.7v1.2M184.3 176.3h.1M184.3 170.4h.1M184.3 170.4v4M184.3 176.3v6M185.3 176.7h.1M185.3 175.7h.1M185.3 176.7h2M185.3 175.7h2M185.5 176.7h.1M185.7 176.7h.1M186.3 176.7h.1"/>
<path d="M186.3 174.4h.1M186.3 175.7h.1M186.3 178.3h.1M186.3 174.4v1.3M186.3 176.7v1.6M186.3 175.7l1 1M186.3 175.7l-1 1M187.3 176.7h.1M187.3 175.7h.1M197.6 174.5h.1M197.6 172.2h.1M197.6 174.5l1.2 1.2"/>
<path d="M197.6 172.2l1.2 1.2M198.2 170.4h.1M198.2 170.4l.6 .6M198.8 175.7h.1M198.8 173.4h.1M198.8 171h.1M198.8 175.7l-.6 .6M198.8 173.4l-1.2 1.1M198.8 171l-1.2 1.2"/>
<circle cx="55.5" cy="105" r="3.9"/>
<circle cx="55.5" cy="124.8" r="3.9"/>
<circle cx="184.3" cy="176.3" r="3.9"/>
</g>
<path d="M203.5 33.1l1.3 1.2M203.5 35.1l1.3 1.2M204.7 33.1l-1.2 1.2M204.7 35.1l-1.2 1.2" fill="none" stroke="#804000" stroke-width=".18"/>
<circle cx="55.5" cy="91.1" r=".37" fill="#f0f"/>
<circle cx="55.5" cy="91.1" r=".37" fill="none" stroke="#f0f" stroke-width=".18"/>
<circle cx="65.4" cy="91.1" r=".37" fill="#f0f"/>
<circle cx="65.4" cy="91.1" r=".37" fill="none" stroke="#f0f" stroke-width=".18"/>
<circle cx="69.4" cy="124.8" r=".38" fill="#f0f"/>
<circle cx="69.4" cy="124.8" r=".38" fill="none" stroke="#f0f" stroke-width=".18"/>
<circle cx="65.4" cy="105" r=".38" fill="#f0f"/>
<circle cx="65.4" cy="105" r=".38" fill="none" stroke="#f0f" stroke-width=".18"/>
<circle cx="65.4" cy="91.1" r=".37" fill="#f0f"/>
<circle cx="65.4" cy="91.1" r=".37" fill="none" stroke="#f0f" stroke-width=".18"/>
<circle cx="37.7" cy="170.4" r=".37" fill="#f0f"/>
<circle cx="37.7" cy="170.4" r=".37" fill="none" stroke="#f0f" stroke-width=".18"/>
<circle cx="47.6" cy="170.4" r=".37" fill="#f0f"/>
<circle cx="47.6" cy="170.4" r=".37" fill="none" stroke="#f0f" stroke-width=".18"/>
<circle cx="47.6" cy="170.4" r=".37" fill="#f0f"/>
<circle cx="47.6" cy="170.4" r=".37" fill="none" stroke="#f0f" stroke-width=".18"/>
<circle cx="184.3" cy="164.4" r=".38" fill="#f0f"/>
<circle cx="184.3" cy="164.4" r=".38" fill="none" stroke="#f0f" stroke-width=".18"/>
<circle cx="198.2" cy="164.4" r=".38" fill="#f0f"/>
<circle cx="198.2" cy="164.4" r=".38" fill="none" stroke="#f0f" stroke-width=".18"/>
<circle cx="103" cy="31.7" r=".37" fill="#f0f"/>
<circle cx="103" cy="31.7" r=".37" fill="none" stroke="#f0f" stroke-width=".18"/>
<circle cx="146.6" cy="37.6" r=".38" fill="#f0f"/>
<circle cx="146.6" cy="37.6" r=".38" fill="none" stroke="#f0f" stroke-width=".18"/>
<circle cx="118.9" cy="25.7" r=".38" fill="#f0f"/>
<circle cx="118.9" cy="25.7" r=".38" fill="none" stroke="#f0f" stroke-width=".18"/>
<circle cx="146.6" cy="27.7" r=".38" fill="#f0f"/>
<circle cx="146.6" cy="27.7" r=".38" fill="none" stroke="#f0f" stroke-width=".18"/>
<circle cx="146.6" cy="51.5" r=".37" fill="#f0f"/>
<circle cx="146.6" cy="51.5" r=".37" fill="none" stroke="#f0f" stroke-width=".18"/>
<circle cx="103" cy="25.7" r=".38" fill="#f0f"/>
<circle cx="103" cy="25.7" r=".38" fill="none" stroke="#f0f" stroke-width=".18"/>
<circle cx="118.9" cy="11.9" r=".37" fill="#f0f"/>
<circle cx="118.9" cy="11.9" r=".37" fill="none" stroke="#f0f" stroke-width=".18"/>
<circle cx="103" cy="11.9" r=".37" fill="#f0f"/>
<circle cx="103" cy="11.9" r=".37" fill="none" stroke="#f0f" stroke-width=".18"/>
<circle cx="103" cy="41.6" r=".37" fill="#f0f"/>
<circle cx="103" cy="41.6" r=".37" fill="none" stroke="#f0f" stroke-width=".18"/>
<circle cx="103" cy="25.7" r=".38" fill="#f0f"/>
<circle cx="103" cy="25.7" r=".38" fill="none" stroke="#f0f" stroke-width=".18"/>
<circle cx="146.6" cy="45.5" r=".38" fill="#f0f"/>
<circle cx="146.6" cy="45.5" r=".38" fill="none" stroke="#f0f" stroke-width=".18"/>
<circle cx="146.6" cy="43.6" r=".38" fill="#f0f"/>
<circle cx="146.6" cy="43.6" r=".38" fill="none" stroke="#f0f" stroke-width=".18"/>
<circle cx="146.6" cy="47.5" r=".38" fill="#f0f"/>
<circle cx="146.6" cy="47.5" r=".38" fill="none" stroke="#f0f" stroke-width=".18"/>
<circle cx="83.2" cy="31.7" r=".37" fill="#f0f"/>
<circle cx="83.2" cy="31.7" r=".37" fill="none" stroke="#f0f" stroke-width=".18"/>
<circle cx="63.4" cy="31.7" r=".37" fill="#f0f"/>
<circle cx="63.4" cy="31.7" r=".37" fill="none" stroke="#f0f" stroke-width=".18"/>
<circle cx="112.9" cy="63.4" r=".38" fill="#f0f"/>
<circle cx="112.9" cy="63.4" r=".38" fill="none" stroke="#f0f" stroke-width=".18"/>
<circle cx="83.2" cy="11.9" r=".37" fill="#f0f"/>
<circle cx="83.2" cy="11.9" r=".37" fill="none" stroke="#f0f" stroke-width=".18"/>
<circle cx="63.4" cy="11.9" r=".37" fill="#f0f"/>
<circle cx="63.4" cy="11.9" r=".37" fill="none" stroke="#f0f" stroke-width=".18"/>
<circle cx="57.5" cy="11.9" r=".37" fill="#f0f"/>
<circle cx="57.5" cy="11.9" r=".37" fill="none" stroke="#f0f" stroke-width=".18"/>
<circle cx="83.2" cy="41.6" r=".37" fill="#f0f"/>
<circle cx="83.2" cy="41.6" r=".37" fill="none" stroke="#f0f" stroke-width=".18"/>
<circle cx="83.2" cy="25.7" r=".38" fill="#f0f"/>
<circle cx="83.2" cy="25.7" r=".38" fill="none" stroke="#f0f" stroke-width=".18"/>
<circle cx="146.6" cy="31.7" r=".37" fill="#f0f"/>
<circle cx="146.6" cy="31.7" r=".37" fill="none" stroke="#f0f" stroke-width=".18"/>
<circle cx="146.6" cy="25.7" r=".38" fill="#f0f"/>
<circle cx="146.6" cy="25.7" r=".38" fill="none" stroke="#f0f" stroke-width=".18"/>
<circle cx="146.6" cy="49.5" r=".38" fill="#f0f"/>
<circle cx="146.6" cy="49.5" r=".38" fill="none" stroke="#f0f" stroke-width=".18"/>
<circle cx="83.2" cy="11.9" r=".37" fill="#f0f"/>
<circle cx="83.2" cy="11.9" r=".37" fill="none" stroke="#f0f" stroke-width=".18"/>
<circle cx="233.8" cy="110.9" r=".37" fill="#f0f"/>
<circle cx="233.8" cy="110.9" r=".37" fill="none" stroke="#f0f" stroke-width=".18"/>
<circle cx="233.8" cy="101" r=".37" fill="#f0f"/>
<circle cx="233.8" cy="101" r=".37" fill="none" stroke="#f0f" stroke-width=".18"/>
<circle cx="216" cy="101" r=".37" fill="#f0f"/>
<circle cx="216" cy="101" r=".37" fill="none" stroke="#f0f" stroke-width=".18"/>
<circle cx="269.5" cy="110.9" r=".37" fill="#f0f"/>
<circle cx="269.5" cy="110.9" r=".37" fill="none" stroke="#f0f" stroke-width=".18"/>
<circle cx="251.6" cy="110.9" r=".37" fill="#f0f"/>
<circle cx="251.6" cy="110.9" r=".37" fill="none" stroke="#f0f" stroke-width=".18"/>
<circle cx="198.2" cy="101" r=".37" fill="#f0f"/>
<circle cx="198.2" cy="101" r=".37" fill="none" stroke="#f0f" stroke-width=".18"/>
<circle cx="198.2" cy="101" r=".37" fill="#f0f"/>
<circle cx="198.2" cy="101" r=".37" fill="none" stroke="#f0f" stroke-width=".18"/>
<circle cx="251.6" cy="101" r=".37" fill="#f0f"/>
<circle cx="251.6" cy="101" r=".37" fill="none" stroke="#f0f" stroke-width=".18"/>
<circle cx="216" cy="110.9" r=".37" fill="#f0f"/>
<circle cx="216" cy="110.9" r=".37" fill="none" stroke="#f0f" stroke-width=".18"/>
<text font-size="12.7" x="275.2" y="13.5">03</text>
<text font-size="4.7" fill="#00f" x="172.4" y="30.2">CK505</text>
<text font-size="3.7" fill="#00f" x="172.4" y="35.2">QFN32</text>
<g font-size="3.7">
<text x="244.3" y="189.3">LD-Note Calpella Discrete</text>
<text x="243.9" y="194.3">Quanta Computer Inc.</text>
</g>
<text font-size="3.1" x="246.3" y="200.7">Clock Generator</text>
<g font-size="2.5">
<text x="87.2" y="162.8">0</text>
<text x="111" y="162.8">1</text>
<text x="63.5" y="172.7">CPU_SEL</text>
<text x="79.3" y="170.7">CPU0/1=133MHz</text>
<text x="84.6" y="173.6">(default)</text>
<text x="103.1" y="170.7">CPU0/1=100MHz</text>
</g>
<g font-size="2.2">
<text x="152.6" y="118.7">Place each 0.1uF cap as close as</text>
<text x="152.6" y="121">possible to each VDD IO pin. Place</text>
<text x="152.6" y="123.4">the 10uF caps on the VDD_IO plane.</text>
</g>
<g font-size="1.8">
<text x="29.8" y="7.6">+1.5V</text>
<text x="175" y="8.6">4,8,9,10,11,12,14,15,17,23,26,27,28,29,30,31,32,34,36,37,38,40,41,43,45,46,47,48,50,51</text>
<text x="217" y="10.5">4,6,8,9,10,11,12,43,46,48,51</text>
<text x="241.9" y="10.5">+1.05V_VTT</text>
<text x="249.9" y="8.6">+3V</text>
<text x="28.6" y="18.2">+3V</text>
<text x="29.8" y="25.4">+3V</text>
<text x="153.2" y="27.7">17</text>
<text x="153.2" y="29.7">24</text>
<text x="154.2" y="25.7">1</text>
<text x="199.6" y="29.7">22</text>
<text x="199.6" y="27.7">23</text>
<text x="258" y="28.4">CLK_BUF_BCLK_P</text>
<text x="275.4" y="28.4">10</text>
<text x="153.2" y="35.6">15</text>
<text x="153.2" y="33.7">29</text>
<text x="154.2" y="31.7">5</text>
<text x="199.6" y="33.7">20</text>
<text x="199.6" y="35.6">19</text>
<text x="258" y="30.4">CLK_BUF_BCLK_N</text>
<text x="275.6" y="30.4">10</text>
<text x="131.2" y="38.1">+VDDIO_CLK</text>
<text x="153.2" y="37.6">18</text>
<text x="154.2" y="41.6">2</text>
<text x="199.6" y="41.6">3</text>
<text x="153.2" y="47.5">12</text>
<text x="154.2" y="45.6">9</text>
<text x="154.2" y="43.6">8</text>
<text x="199.6" y="43.6">4</text>
<text x="199.6" y="47.5">10</text>
<text x="258" y="42.2">CLK_BUF_DREFCLK</text>
<text x="258" y="44.2">CLK_BUF_DREFCLK#</text>
<text x="277.2" y="42.2">10</text>
<text x="278.2" y="44.2">10</text>
<text x="153.2" y="49.5">21</text>
<text x="153.2" y="51.5">26</text>
<text x="199.6" y="53.5">13</text>
<text x="199.6" y="49.5">11</text>
<text x="258" y="48.2">CLK_BUF_PCIE_3GPLL</text>
<text x="258" y="50.2">CLK_BUF_PCIE_3GPLL#</text>
<text x="279.4" y="48.2">10</text>
<text x="280.4" y="50.2">10</text>
<text x="153.2" y="59.4">16</text>
<text x="199.6" y="55.5">14</text>
<text x="199.6" y="59.4">6</text>
<text x="258" y="54.1">CLK_BUF_DREFSSCLK</text>
<text x="258" y="56.1">CLK_BUF_DREFSSCLK#</text>
<text x="279.6" y="54.1">10</text>
<text x="280.6" y="56.1">10</text>
<text x="64.6" y="64">10 CLK_ICH_14M</text>
<text x="153.2" y="63.4">30</text>
<text x="153.2" y="61.4">25</text>
<text x="199.6" y="61.4">7</text>
<text x="258" y="60.1">CLK_VGA_27M_NSS</text>
<text x="258" y="62.1">CLK_VGA_27M_SS</text>
<text x="275.2" y="62.1">17</text>
<text x="276.6" y="60.1">17</text>
<text x="153.2" y="69.3">27</text>
<text x="153.2" y="71.3">28</text>
<text x="153.2" y="77.2">32</text>
<text x="153.2" y="75.3">31</text>
<text x="199.6" y="75.3">33</text>
<text x="53.7" y="86.8">+3V</text>
<text x="148.6" y="94.7">+1.05V_VTT</text>
<text x="194.2" y="92.8">+VDDIO_CLK</text>
<text x="55.5" y="99.7" transform="rotate(-90 55.5 99.7)">2</text>
<text x="20.1" y="105.6">10,51</text>
<text x="25.8" y="105.6">ICH_SMBDATA</text>
<text x="47.2" y="105">3</text>
<text x="62.9" y="105">1</text>
<text x="89.2" y="105.5">CLK_SDATA</text>
<text x="100.9" y="105.5">14,15,40</text>
<text x="164.5" y="102.7">0805</text>
<text x="53.7" y="114.6">+3V</text>
<text x="55.5" y="119.5" transform="rotate(-90 55.5 119.5)">2</text>
<text x="20.1" y="125.4">10,51</text>
<text x="25.8" y="125.4">ICH_SMBCLK</text>
<text x="47.2" y="124.8">3</text>
<text x="62.9" y="124.8">1</text>
<text x="89.2" y="125.3">CLK_SCLK</text>
<text x="99.7" y="125.3">14,15,40</text>
<text x="136.4" y="136.7">1</text>
<text x="144.1" y="136.7">2</text>
<text x="182.3" y="148.2">+3V</text>
<text x="35.9" y="154.2">+3V</text>
<text x="184.3" y="169" transform="rotate(-90 184.3 169)">3</text>
<text x="143.7" y="177">48 VR_PWRGD_CLKEN#</text>
<text x="178" y="176.3">2</text>
<text x="184.3" y="184.7" transform="rotate(-90 184.3 184.7)">1</text>
<text x="220.6" y="197.4">Size</text>
<text x="228.5" y="197.4">Document Number</text>
<text x="285.9" y="197.4">Rev</text>
<text x="220.6" y="203.3">Date:</text>
<text x="222.5" y="199.3">Custom</text>
<text x="228.1" y="203.3">Tuesday, November 03, 2009</text>
<text x="260.2" y="203.3">Sheet</text>
<text x="270.1" y="203.3">3</text>
<text x="276" y="203.3">of</text>
<text x="282" y="203.3">55</text>
</g>
<g font-size="1.8" fill="#000080">
<text x="39.7" y="11.5">R602</text>
<text x="37.7" y="13.5">*HCB1608KF-181T15_6</text>
<text x="37.7" y="17.5">R603</text>
<text x="65.4" y="17.5">C745</text>
<text x="85.3" y="17.5">C746</text>
<text x="105.1" y="17.5">C747</text>
<text x="120.9" y="17.5">C748</text>
<text x="37.7" y="19.4">HCB1608KF-181T15_6</text>
<text x="65.4" y="21.4">10U/6.3V/X5R_8</text>
<text x="85.3" y="21.4">0.1U/10V/X5R_4</text>
<text x="105.1" y="21.4">0.1U/10V/X5R_4</text>
<text x="120.9" y="21.4">0.1U/10V/X5R_4</text>
<text x="35.7" y="31.3">R604</text>
<text x="35.7" y="33.3">HCB1608KF-181T15_6</text>
<text x="65.4" y="35.3">C749</text>
<text x="85.3" y="35.3">C750</text>
<text x="105.1" y="35.3">C751</text>
<text x="65.4" y="39.2">10U/6.3V/X5R_8</text>
<text x="85.3" y="39.2">0.1U/10V/X5R_4</text>
<text x="107" y="39.2">0.1U/10V/X5R_4</text>
<text x="93.2" y="59.1">R605</text>
<text x="103.1" y="59.1">10K_4</text>
<text x="229.9" y="59.1">R121</text>
<text x="239.8" y="59.1">33_4</text>
<text x="91.2" y="63">R606</text>
<text x="105.1" y="63">33_4</text>
<text x="229.9" y="61">R120</text>
<text x="239.8" y="61">33_4</text>
<text x="115" y="69">C752</text>
<text x="115" y="72.9">*10P/50V/COG_4</text>
<text x="156.5" y="82.8">ICS9LRS3197AKLFT</text>
<text x="59.5" y="96.7">R123</text>
<text x="59.5" y="98.7">10K_4</text>
<text x="156.5" y="100.7">L45</text>
<text x="172.4" y="100.7">BLM21PG600SN1D</text>
<text x="200.1" y="104.6">C753</text>
<text x="218" y="104.6">C754</text>
<text x="235.8" y="104.6">C755</text>
<text x="253.7" y="104.6">C756</text>
<text x="271.5" y="104.6">C757</text>
<text x="59.5" y="108.6">Q6</text>
<text x="59.5" y="110.6">2N7002</text>
<text x="200.1" y="108.6">0.1U/10V/X5R_4</text>
<text x="218" y="108.6">0.1U/10V/X5R_4</text>
<text x="235.8" y="108.6">10U/6.3V/X5R_8</text>
<text x="253.7" y="108.6">10U/6.3V/X5R_8</text>
<text x="271.5" y="108.6">*2.2U/6.3V/X5R_6</text>
<text x="71.4" y="114.6">R122</text>
<text x="71.4" y="116.5">10K_4</text>
<text x="59.5" y="128.4">Q5</text>
<text x="59.5" y="130.4">2N7002</text>
<text x="138.7" y="134.4">Y2</text>
<text x="128" y="142.3">C288</text>
<text x="136.7" y="140.3">14.318MHZ</text>
<text x="128" y="144.7">30P/50V/NPO_4</text>
<text x="159.7" y="144.3">C287</text>
<text x="159.7" y="146.6">30P/50V/NPO_4</text>
<text x="187.4" y="156.2">R135</text>
<text x="187.4" y="158.5">1K_4</text>
<text x="39.7" y="162.1">R134</text>
<text x="39.7" y="164.1">*10K_4@NC</text>
<text x="186.3" y="170">Q8</text>
<text x="186.3" y="172">2N7002</text>
<text x="199.9" y="174">100K_4</text>
<text x="200.7" y="172">R136</text>
<text x="39.7" y="176">R131</text>
<text x="39.7" y="177.9">10K_4</text>
<text x="50.8" y="177.9">C274</text>
<text x="50.8" y="180.3">*10P/50V/COG_4@NC</text>
</g>
<g font-size="1.8" fill="#f00">
<text x="89.6" y="11.5">+CK_VDD_MAIN</text>
<text x="85.6" y="31.3">+CK_VDD_MAIN_1</text>
<text x="65.8" y="59.1">+CK_VDD_MAIN</text>
<text x="206.5" y="59.1">CLK_VGA_27M_R</text>
<text x="137.1" y="61">CK_PWRGD_R</text>
<text x="137.1" y="63">CPU_SEL</text>
<text x="206.5" y="61">CLK_VGA_27M#_R</text>
<text x="137.1" y="71">XTAL_IN</text>
<text x="137.1" y="69">XTAL_OUT</text>
<text x="137.1" y="74.9">CLK_SDATA</text>
<text x="137.1" y="76.9">CLK_SCLK</text>
<text x="71.8" y="104.6">CLK_SDATA</text>
<text x="71.8" y="124.5">CLK_SCLK</text>
<text x="125.3" y="136.3">XTAL_IN</text>
<text x="147.2" y="136.3">XTAL_OUT</text>
<text x="200.5" y="164.1">CK_PWRGD_R</text>
<text x="39.2" y="170">CPU_SEL</text>
</g>
<text font-size="1.8" fill="#004040" x="156.5" y="21.4">U12</text>
<g font-size="1.8" fill="#004080">
<text x="157.5" y="28.5">VDD_SRC</text>
<text x="157.5" y="26.6">VDD_DOT</text>
<text x="191.9" y="28.5">CPU-0</text>
<text x="157.5" y="32.5">VDD_27</text>
<text x="157.5" y="30.5">VDD_CPU</text>
<text x="157.5" y="34.5">VDD_REF</text>
<text x="190.9" y="30.5">CPU-0#</text>
<text x="191.9" y="34.5">CPU-1</text>
<text x="157.5" y="38.4">VDD_CPU_IO</text>
<text x="157.5" y="36.5">VDD_SRC_IO</text>
<text x="190.9" y="36.5">CPU-1#</text>
<text x="157.5" y="42.4">VSS_DOT</text>
<text x="157.5" y="46.4">VSS_SATA</text>
<text x="157.5" y="44.4">VSS_27</text>
<text x="190.5" y="44.4">DOT96#</text>
<text x="191.5" y="42.4">DOT96</text>
<text x="157.5" y="50.3">VSS_CPU</text>
<text x="157.5" y="48.3">VSS_SRC</text>
<text x="157.5" y="52.3">VSS_REF</text>
<text x="185.8" y="50.3">SRC-1#/SATA</text>
<text x="186.7" y="48.3">SRC-1/SATA</text>
<text x="190.9" y="56.3">SRC-2#</text>
<text x="191.9" y="54.3">SRC-2</text>
<text x="157.5" y="64.2">REF_0/CPU_SEL</text>
<text x="157.5" y="60.2">CPU_STOP#</text>
<text x="157.5" y="62.2">CK_PWRGD/PD#</text>
<text x="190.4" y="62.2">27M_SS</text>
<text x="193.8" y="60.2">27M</text>
<text x="157.5" y="70.1">XOUT</text>
<text x="157.5" y="72.1">XIN</text>
<text x="157.5" y="76.1">SDATA</text>
<text x="193.2" y="76.1">GND</text>
<text x="157.5" y="78.1">SCLK</text>
</g>
<g font-size="1.4">
<text x="31" y="1.5">5</text>
<text x="88.9" y="1.5">4</text>
<text x="146.9" y="1.5">3</text>
<text x="204.9" y="1.5">2</text>
<text x="262.8" y="1.5">1</text>
<text x=".5" y="28.4">D</text>
<text x="292.4" y="28.4">D</text>
<text x=".5" y="78.8">C</text>
<text x="292.4" y="78.8">C</text>
<text x=".5" y="129.2">B</text>
<text x="292.4" y="129.2">B</text>
<text x=".5" y="179.7">A</text>
<text x="292.4" y="179.7">A</text>
<text x="31" y="205.1">5</text>
<text x="88.9" y="205.1">4</text>
<text x="146.9" y="205.1">3</text>
<text x="204.9" y="205.1">2</text>
<text x="262.8" y="205.1">1</text>
</g>
</svg>
